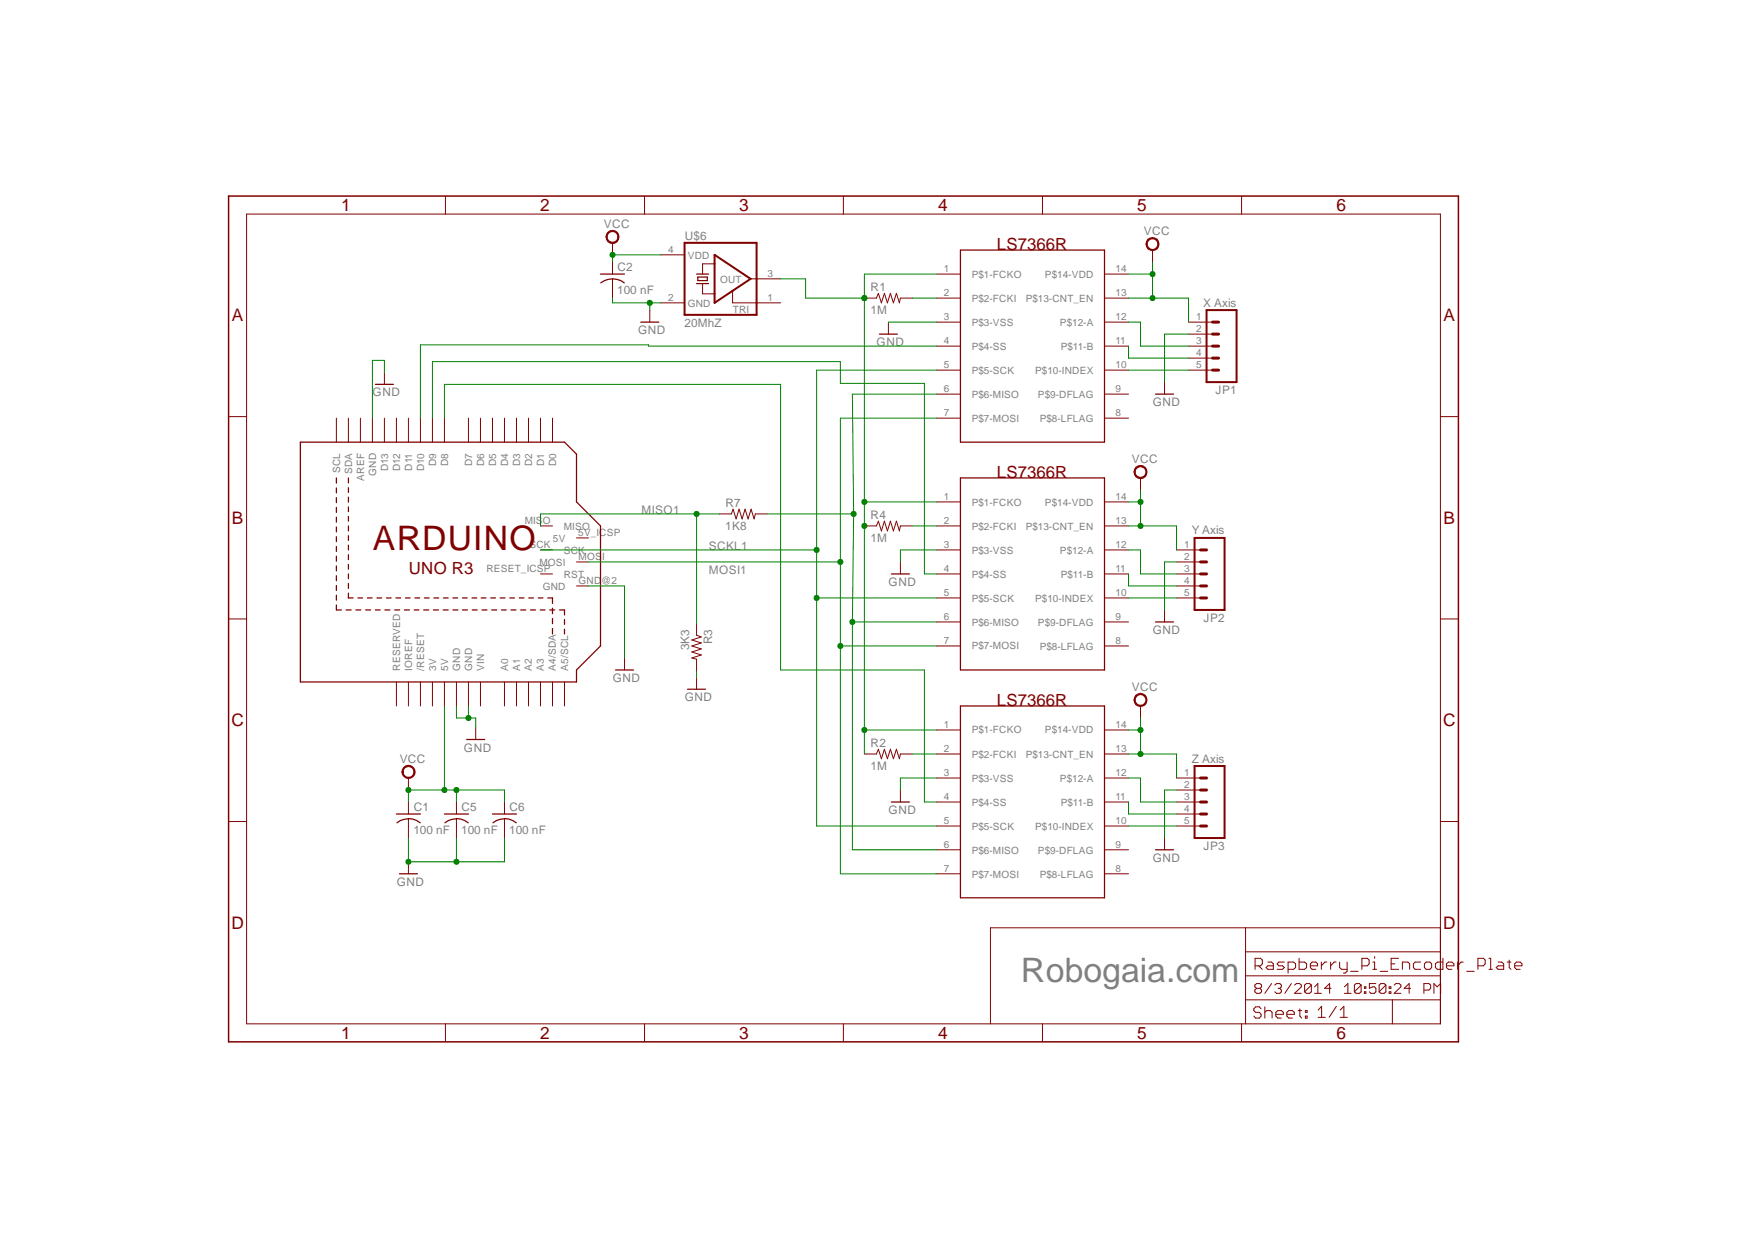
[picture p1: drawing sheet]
<svg xmlns="http://www.w3.org/2000/svg" width="297mm" height="210mm" viewBox="0 0 297 210" stroke-linecap="round" stroke-linejoin="round" font-family="sans-serif">
<g fill="none" stroke="#800000" stroke-width=".17">
<path d="M110 52.5v2M111.8 51.3h4.1M111.8 43.1h4.1M118.9 48v1.7h2M120.9 44.7h-2v1.7M124 49.2v2.1h8.1M127 47.2h5.1M150.4 54.5v2.1M158.5 46.4h4.1M158.5 50.5h4.1M158.5 54.5h4.1M158.5 58.6h4.1"/>
<path d="M186.9 46.4h4.1M186.9 50.5h4.1M186.9 54.5h4.1M186.9 58.6h4.1M201.2 54.5h4M201.2 58.6h4M201.2 56.6h4M158.5 62.7h4.1M158.5 66.7h4.1M158.5 70.8h4.1M186.9 62.7h4.1M186.9 66.7h4.1"/>
<path d="M186.9 70.8h4.1M201.2 62.7h4M201.2 60.6h4M152.4 95.1v2.1M158.5 85h4.1M158.5 89h4.1M158.5 93.1h4.1M158.5 97.2h4.1M186.9 85h4.1M186.9 89h4.1M186.9 93.1h4.1M186.9 97.2h4.1"/>
<path d="M199.1 93.1h4.1M199.1 97.2h4.1M199.1 95.1h4.1M199.1 99.2h4.1M158.5 101.2h4.1M158.5 105.3h4.1M158.5 109.3h4.1M186.9 101.2h4.1M186.9 105.3h4.1M186.9 109.3h4.1M199.1 101.2h4.1"/>
</g>
<path d="M108.5 54.5h3M117.9 48h2M117.9 46.4h2M118.1 46.9h1.6v.6h-1.6zM148.8 56.6h3.1M162.6 42.3h24.3v32.5h-24.3zM150.9 97.2h3M162.6 80.9h24.3v32.5h-24.3z" fill="none" stroke="#800000" stroke-width=".21"/>
<path d="M115.9 41.1h12.2v12.2h-12.2zM120.9 43.1l6.1 4.1-6.1 4.1zM204.2 52.5h5.1v12.2h-5.1zM202.2 91.1h5.1v12.2h-5.1z" fill="none" stroke="#800000" stroke-width=".34"/>
<path d="M205.2 58.6h1M205.2 56.6h1M205.2 54.5h1M205.2 62.7h1M205.2 60.6h1M203.2 97.2h1M203.2 95.1h1M203.2 93.1h1M203.2 99.2h1M203.2 101.2h1" fill="none" stroke="#800000" stroke-width=".51"/>
<path d="M194.3 40.5a1.11 1.11 0 0 1 1.7 .2 1.11 1.11 0 0 1-.6 1.6 1.11 1.11 0 0 1-1.4-1h.1a.91 .91 0 0 1 1.3-.9 .91 .91 0 0 1 .3 1.5 .91 .91 0 0 1-1.5-.2l-.1-.4h-.1z" fill-rule="evenodd" fill="#800000"/>
<path d="M194.3 40.5a1.11 1.11 0 0 1 1.7 .2 1.11 1.11 0 0 1-.6 1.6 1.11 1.11 0 0 1-1.4-1h.1a.91 .91 0 0 1 1.3-.9 .91 .91 0 0 1 .3 1.5 .91 .91 0 0 1-1.5-.2l-.1-.4h-.1zM195.1 42.3v2.1" fill="none" stroke="#800000" stroke-width=".17"/>
<path d="M192.2 79.1a1.11 1.11 0 0 1 1.8 .2 1.11 1.11 0 0 1-.6 1.6 1.11 1.11 0 0 1-1.5-1h.2a.92 .92 0 0 1 1.3-.9 .92 .92 0 0 1 .3 1.5 .92 .92 0 0 1-1.5-.2l-.1-.4h-.2z" fill-rule="evenodd" fill="#800000"/>
<g fill="none" stroke="#800000" stroke-width=".17">
<path d="M41.7 36.2h202.1v137.1h-202.1zM75.4 33.2v3M109.1 33.2v3M142.7 33.2v3M176.4 33.2v3M210.1 33.2v3M146.3 50.5h2l.4-.8 .5 1.6 .5-1.6 .5 1.6 .5-1.6 .5 1.6 .5-1.6 .5 1.6 .2-.8h2M38.7 70.5h3M192.2 79.1a1.11 1.11 0 0 1 1.8 .2 1.11 1.11 0 0 1-.6 1.6 1.11 1.11 0 0 1-1.5-1h.2a.92 .92 0 0 1 1.3-.9 .92 .92 0 0 1 .3 1.5 .92 .92 0 0 1-1.5-.2l-.1-.4h-.2zM197.1 64.7v2M243.8 70.5h3M146.3 89h2l.4-.8 .5 1.7 .5-1.7 .5 1.7 .5-1.7 .5 1.7 .5-1.7 .5 1.7 .2-.9h2"/>
<path d="M193 80.9v2M38.7 104.8h3M197.1 103.3v2M243.8 104.8h3M38.7 139.1h3M243.8 139.1h3M210.8 157.1v16.2M243.8 157.1h-76.2v16.2M75.4 173.3v3.1M109.1 173.3v3.1M142.7 173.3v3.1M176.4 173.3v3.1"/>
<path d="M210.1 173.3v3.1M210.8 169.2h33M210.8 165.2h33M210.8 161.1h33M212.4 163.5h1l.3-.3v-.7l-.3-.3h-1v1.9M212.7 167.3l-.3-.3v-.2l.3-.3h.5l.3 .3v.2l-.3 .3M212.7 167.3l-.3 .3v.3l.3 .2h.5l.3-.2v-.3l-.3-.3M212.7 167.3h.5M213 163.5l.7 .6M213.4 170.8l-.3-.4h-.6l-.3 .4v.3l.3 .3h.6l.3 .3v.3l-.3 .3h-.6l-.3-.3M214.1 170.4v1.9M214.1 171.4l.3-.3h.6l.3 .3v.9"/>
<path d="M214.6 162.9h.6l.3 .3v.9h-.9l-.3-.3 .3-.3h.9M215.2 166.5l-1.1 1.6M215.8 166.8l.3-.3h.5l.3 .3v.2l-.3 .3M215.9 171.7h1.3v-.3l-.3-.3h-.6l-.4 .3v.6l.4 .3h.6M216.3 167.3h.3M216.6 167.3l.3 .3v.3l-.3 .2h-.5l-.3-.2M217.4 162.9h-1l-.2 .3 .2 .3h.7l.3 .3-.3 .3h-.9M217.8 171.7h1.3v-.3l-.4-.3h-.6l-.3 .3v.6l.3 .3h.6M218 164.1h.9l.4-.3v-.6l-.4-.3h-.9v1.8M218.6 166.5l-1.1 1.6M219.1 166.8l.3-.3h.6l.3 .3v.2l-1.2 1.1h1.2M219.7 171.1h.6"/>
<path d="M219.9 162.2v1.9h.9l.3-.3v-.6l-.3-.3h-.9M220 170.8v1.2l.3 .3M220.9 171.1h.3v.3h-.3zM220.9 172h.3v.3h-.3zM221.8 163.5h1.2v-.3l-.3-.3h-.6l-.3 .3v.6l.3 .3h.6M222 166.8l-.3-.3h-.6l-.3 .3v1.1M222 166.8v1.1l-.3 .2h-.6l-.3-.2M222 166.8l-1.2 1.1M222.5 168.1h1.1M222.5 167l.6-.5v1.6M223.1 171l.6-.7v1.9M223.1 172.2h1.2"/>
<path d="M223.6 162.9v1.2M224.6 162.9h-.4l-.6 .6M225.2 162.9v1.2M225.3 167.3h-1.1l.8-.8v1.6M226.1 162.9h-.3l-.6 .6M226.2 170.3l-1.2 1.9M226.7 162.9v.9l.4 .3h.9M226.8 172.2h1.2M226.8 171l.7-.7v1.9M227.5 168.1h1.2M227.5 167l.6-.5v1.6M228 162.9v1.5l-.3 .3h-.3"/>
<path d="M228.6 164.4h1.3M230.4 166.8l-.3-.3h-.6l-.3 .3v1.1M230.4 166.8v1.1l-.3 .2h-.6l-.3-.2M230.4 166.8l-1.2 1.1M230.5 163.5h.9l.3-.3v-.7l-.3-.3h-.9v1.9M230.9 167.9h.3v.2h-.3zM230.9 167h.3v.3h-.3zM232.4 162.9h.3v1.2M232.4 164.1h.6M232.7 161.9v.3M232.9 166.5h-1.1v.8l.5-.3h.3l.3 .3v.6l-.3 .2h-.6l-.2-.2M233.6 164.4h1.3"/>
<path d="M234.6 166.8l-.3-.3h-.6l-.3 .3v1.1M234.6 166.8v1.1l-.3 .2h-.6l-.3-.2M234.6 166.8l-1.2 1.1M235.1 167.9h.3v.2h-.3zM235.1 167h.3v.3h-.3zM235.5 163.2h.6M235.7 169.2v4.1M236 166.8l.3-.3h.5l.3 .3v.2l-1.1 1.1h1.1M236.7 162.2h-1.2v1.9h1.2M237.4 164.1v-1.2h.9l.3 .3v.9M238.8 167.3h-1.1l.8-.8v1.6M240.4 162.9h-.9l-.3 .3v.6l.3 .3h.9"/>
<path d="M241 167.6h.8l.3-.3v-.5l-.3-.3h-.8v1.6M241.1 163.2l.3-.3h.6l.3 .3v.6l-.3 .3h-.6l-.3-.3zM242.7 168.1v-1.6l.5 .5 .6-.5v1.6M244.2 162.2v1.9h-.9l-.4-.3v-.6l.4-.3h.9M244.8 163.5h1.3v-.3l-.4-.3h-.6l-.3 .3v.6l.3 .3h.6M246.7 162.9v1.2M247.6 162.9h-.3l-.6 .6M248.2 164.4h1.3M250.1 163.5h1l.3-.3v-.7l-.3-.3h-1v1.9M252 162.2h.3v1.9M252 164.1h.6M253.6 162.9h.6l.3 .3v.9h-.9l-.4-.3 .4-.3h.9"/>
<path d="M255.1 162.9h.6M255.4 162.5v1.3l.3 .3M256.4 163.5h1.2v-.3l-.3-.3h-.6l-.3 .3v.6l.3 .3h.6"/>
</g>
<path d="M195.6 66.7h3M195.6 105.3h3" fill="none" stroke="#800000" stroke-width=".21"/>
<path d="M38.7 33.2h208.1v143.2h-208.1z" fill="none" stroke="#800000" stroke-width=".25"/>
<path d="M68.4 129.9a1.12 1.12 0 0 1 1.7 .2 1.12 1.12 0 0 1-.7 1.7 1.12 1.12 0 0 1-1.4-1.1h.2a.91 .91 0 0 1 1.2-.9 .91 .91 0 0 1 .5 1.4 .91 .91 0 0 1-1.4 .1l-.2-.3-.1-.3h-.2l.1-.4z" fill-rule="evenodd" fill="#800000"/>
<g fill="none" stroke="#800000" stroke-width=".17">
<path d="M56.9 70.8v4M59 70.8v4M61 70.8v4M63 70.8v4M65.1 70.8v4M67.1 70.8v4M69.1 70.8v4M71.2 70.8v4M73.2 70.8v4M75.2 70.8v4M79.3 70.8v4M81.3 70.8v4"/>
<path d="M83.4 70.8v4M85.4 70.8v4M87.4 70.8v4M89.4 70.8v4M91.5 70.8v4M93.5 70.8v4M91.5 89h2M91.5 93.1h2M91.5 97.2h2M97.6 91.1h2M97.6 95.1h2M97.6 99.2h2"/>
<path d="M67.1 115.4v4.1M69.1 115.4v4.1M71.2 115.4v4.1M73.2 115.4v4.1M75.2 115.4v4.1M77.3 115.4v4.1M79.3 115.4v4.1M81.3 115.4v4.1M85.4 115.4v4.1M87.4 115.4v4.1M89.4 115.4v4.1M91.5 115.4v4.1"/>
<path d="M93.5 115.4v4.1M95.5 115.4v4.1M105.7 111.4v2M68.4 129.9a1.12 1.12 0 0 1 1.7 .2 1.12 1.12 0 0 1-.7 1.7 1.12 1.12 0 0 1-1.4-1.1h.2a.91 .91 0 0 1 1.2-.9 .91 .91 0 0 1 .5 1.4 .91 .91 0 0 1-1.4 .1l-.2-.3-.1-.3h-.2l.1-.4zM69.1 131.7v2M152.4 133.7v2.1M158.5 123.6h4.1M158.5 127.6h4.1M158.5 131.7h4.1M158.5 135.8h4.1M158.5 139.8h4.1M186.9 123.6h4.1"/>
<path d="M186.9 127.6h4.1M186.9 131.7h4.1M186.9 135.8h4.1M186.9 139.8h4.1M199.1 131.7h4.1M199.1 135.8h4.1M199.1 139.8h4.1M199.1 133.7h4.1M199.1 137.8h4.1M69.1 145.9v2M158.5 143.8h4.1M158.5 147.9h4.1"/>
<path d="M186.9 143.8h4.1M186.9 147.9h4.1"/>
</g>
<g fill="none" stroke="#800000" stroke-width=".21">
<path d="M50.8 74.8h44.7l2.1 2.1v8.1l4 4v20.3l-4 4.1v2h-46.8zM56.9 80.9v.9M56.9 82.6v.8M56.9 84.2v.9M56.9 85.9v.8M56.9 87.5v.9M56.9 89.2v.8M56.9 90.8v.9M56.9 92.5v.8M56.9 94.1v.9M56.9 95.8v.8M56.9 97.5v.8"/>
<path d="M56.9 99.1v.8M59 80.9v.8M59 82.5v.9M59 84.2v.8M59 85.8v.8M59 87.4v.8M59 89v.9M59 90.7v.8M59 92.3v.8M59 93.9v.8M59 95.5v.9M59 97.2v.8"/>
<path d="M59 98.8v.8M56.9 100.8v.8M56.9 102.4v.9h.9M58.6 103.3h.8M59 100.4v.8h.8M60.2 103.3h.9M60.6 101.2h.8M61.9 103.3h.8M62.2 101.2h.8M63.5 103.3h.8M63.8 101.2h.8M65.1 103.3h.9"/>
<path d="M65.4 101.2h.8M66.8 103.3h.8M67 101.2h.8M68.4 103.3h.9M68.6 101.2h.8M70.1 103.3h.8M70.2 101.2h.8M71.7 103.3h.9M71.8 101.2h.8M73.4 103.3h.8M73.4 101.2h.8M75 103.3h.9"/>
<path d="M75.1 101.2h.8M76.7 103.3h.8M76.7 101.2h.8M78.3 103.3h.8M78.3 101.2h.8M79.9 101.2h.8M79.9 103.3h.9M81.4 101.2h.9M81.6 103.3h.8M83.1 101.2h.8M83.2 103.3h.9M84.7 101.2h.8"/>
<path d="M84.9 103.3h.8M86.3 101.2h.8M86.5 103.3h.8M87.9 101.2h.8M88.1 103.3h.9M89.5 101.2h.8M89.8 103.3h.8M91.1 101.2h.8M91.4 103.3h.8M92.7 101.2h.8v1M93 103.3h.9M93.5 103v.9"/>
<path d="M93.5 104.7v.9M93.5 106.4v.9M94.7 103.3h.8v.8M95.5 104.9v.8M95.5 106.5v.8M104.2 113.4h3M162.6 119.5h24.3v32.5h-24.3zM150.9 135.8h3M67.6 147.9h3.1"/>
</g>
<path d="M202.2 129.7h5.1v12.2h-5.1z" fill="none" stroke="#800000" stroke-width=".34"/>
<path d="M203.2 135.8h1M203.2 133.7h1M203.2 131.7h1M203.2 139.8h1M203.2 137.8h1" fill="none" stroke="#800000" stroke-width=".51"/>
<path d="M192.2 117.7a1.11 1.11 0 0 1 1.8 .2 1.11 1.11 0 0 1-.6 1.6 1.11 1.11 0 0 1-1.5-1h.2a.91 .91 0 0 1 1.2-.9 .91 .91 0 0 1 .4 1.5 .91 .91 0 0 1-1.5-.3l-.1-.3h-.2z" fill-rule="evenodd" fill="#800000"/>
<g fill="none" stroke="#800000" stroke-width=".17">
<path d="M103.7 44.4v2M103.7 47.2v3.3M65.1 63v2.1M121.7 87h2.1l.3-.8 .5 1.6 .5-1.6 .5 1.6 .5-1.6 .5 1.6 .5-1.6 .5 1.6 .2-.8h2.1M117.9 105.5v2l.8 .3-1.6 .5 1.6 .5-1.6 .5 1.6 .6-1.6 .5 1.6 .5-1.6 .5 .8 .2v2M117.9 114.6v2.1M192.2 117.7a1.11 1.11 0 0 1 1.8 .2 1.11 1.11 0 0 1-.6 1.6 1.11 1.11 0 0 1-1.5-1h.2a.91 .91 0 0 1 1.2-.9 .91 .91 0 0 1 .4 1.5 .91 .91 0 0 1-1.5-.3l-.1-.3h-.2zM193 119.5v2M69.1 135.8v2M69.1 138.6v3.3M77.3 135.8v2M77.3 138.6v3.3"/>
<path d="M80.5 123.1v2.1M85.4 135.8v2M85.4 138.6v3.3M146.3 127.6h2l.4-.8 .5 1.6 .5-1.6 .5 1.6 .5-1.6 .5 1.6 .5-1.6 .5 1.6 .2-.8h2M197.1 141.9v1.9"/>
</g>
<g fill="none" stroke="#800000" stroke-width=".21">
<path d="M101.6 46.4h4.1M101.7 47.9a3.3 3.3 0 0 1 4 0M63.5 65.1h3.1M116.4 116.7h3M67.1 137.8h4.1M69.1 138.6h.7l1.3 .7M69.1 138.6l-1.3 .3-.6 .4M75.2 137.8h4.1M77.3 138.6h.7l1.2 .7M77.3 138.6l-1.4 .3-.6 .4M79 125.2h3M83.4 137.8h4"/>
<path d="M85.4 138.6h.7l1.3 .7M85.4 138.6l-1.4 .3-.6 .4M195.6 143.8h3"/>
</g>
<path d="M102.9 39.3a1.1 1.1 0 0 1 1.7 .2 1.1 1.1 0 0 1-.6 1.6 1.1 1.1 0 0 1-1.4-1h.1a.92 .92 0 0 1 1.3-.9 .92 .92 0 0 1 .3 1.5 .92 .92 0 0 1-1.5-.2l-.1-.4h-.1z" fill-rule="evenodd" fill="#800000"/>
<path d="M102.9 39.3a1.1 1.1 0 0 1 1.7 .2 1.1 1.1 0 0 1-.6 1.6 1.1 1.1 0 0 1-1.4-1h.1a.92 .92 0 0 1 1.3-.9 .92 .92 0 0 1 .3 1.5 .92 .92 0 0 1-1.5-.2l-.1-.4h-.1zM103.7 41.1v2" fill="none" stroke="#800000" stroke-width=".17"/>
<path d="M103.7 50.5v.8h8.1M110 51.3v1.2" fill="none" stroke="#008000" stroke-width=".17"/>
<circle cx="110" cy="51.3" r=".43" fill="#008000"/>
<g fill="none" stroke="#008000" stroke-width=".17">
<path d="M150.4 54.5h8.1M201.2 56.6h-4.1v8.1M158.5 93.1h-6.1v2M199.1 95.1h-2v8.2M69.1 141.9v4"/>
<circle cx="110" cy="51.3" r=".43"/>
</g>
<circle cx="69.1" cy="145.9" r=".43" fill="#008000"/>
<g fill="none" stroke="#008000" stroke-width=".17">
<path d="M77.3 141.9v4M85.4 141.9v4h-16.3"/>
<circle cx="69.1" cy="145.9" r=".43"/>
</g>
<circle cx="77.2" cy="145.9" r=".43" fill="#008000"/>
<g fill="none" stroke="#008000" stroke-width=".17">
<path d="M99.6 99.2h6.1v12.2M77.3 119.5v2h3.2v1.6M79.3 119.5v2M117.9 113.6v1M158.5 131.7h-6.1v2M199.1 133.7h-2v8.2"/>
<circle cx="77.2" cy="145.9" r=".43"/>
</g>
<circle cx="79.3" cy="121.5" r=".43" fill="#008000"/>
<g fill="none" stroke="#008000" stroke-width=".17">
<path d="M191 46.4h4.1M195.1 44.4v6.1h-4.1M65.1 63v-2h-2.1v9.8"/>
<circle cx="79.3" cy="121.5" r=".43"/>
</g>
<circle cx="195.1" cy="46.4" r=".43" fill="#008000"/>
<g fill="none" stroke="#008000" stroke-width=".17">
<path d="M195.1 50.5h6.1v4"/>
<circle cx="195.1" cy="46.4" r=".43"/>
</g>
<circle cx="195.1" cy="50.5" r=".43" fill="#008000"/>
<g fill="none" stroke="#008000" stroke-width=".17">
<path d="M191 85h2M193 82.9v6.1h-2"/>
<circle cx="195.1" cy="50.5" r=".43"/>
</g>
<circle cx="193" cy="85" r=".43" fill="#008000"/>
<g fill="none" stroke="#008000" stroke-width=".17">
<path d="M193 89h6.1v4.1"/>
<circle cx="193" cy="85" r=".43"/>
</g>
<circle cx="193" cy="89" r=".43" fill="#008000"/>
<g fill="none" stroke="#008000" stroke-width=".17">
<path d="M69.1 133.7v2.1"/>
<circle cx="193" cy="89" r=".43"/>
</g>
<circle cx="69.1" cy="133.7" r=".43" fill="#008000"/>
<g fill="none" stroke="#008000" stroke-width=".17">
<path d="M69.1 133.7h16.3v2.1M77.3 133.7v2.1"/>
<circle cx="69.1" cy="133.7" r=".43"/>
</g>
<circle cx="77.2" cy="133.7" r=".43" fill="#008000"/>
<g fill="none" stroke="#008000" stroke-width=".17">
<path d="M75.2 119.5v14.2"/>
<circle cx="77.2" cy="133.7" r=".43"/>
</g>
<circle cx="75.2" cy="133.7" r=".43" fill="#008000"/>
<g fill="none" stroke="#008000" stroke-width=".17">
<path d="M191 123.6h2M193 121.5v6.1h-2"/>
<circle cx="75.2" cy="133.7" r=".43"/>
</g>
<circle cx="193" cy="123.6" r=".43" fill="#008000"/>
<g fill="none" stroke="#008000" stroke-width=".17">
<path d="M193 127.6h6.1v4.1"/>
<circle cx="193" cy="123.6" r=".43"/>
</g>
<circle cx="193" cy="127.6" r=".43" fill="#008000"/>
<g fill="none" stroke="#008000" stroke-width=".17">
<path d="M111.8 43.1h-8.1v1.3"/>
<circle cx="193" cy="127.6" r=".43"/>
</g>
<circle cx="103.7" cy="43.1" r=".43" fill="#008000"/>
<g fill="none" stroke="#008000" stroke-width=".17">
<path d="M154.4 50.5h4.1M158.5 58.6h-48.7v-.2h-38.6v12.4M191 54.5h2v4.1h8.2M191 58.6v2h10.2M73.2 70.8v-9.6h69v3.7h14.3v32.3h2M191 62.7h10.2M146.3 89v38.6M154.4 89h4.1M191 93.1h2v4.1h6.1M191 97.2v2h8.1M191 101.2h8.1M146.3 123.6h12.2"/>
<path d="M154.4 127.6h4.1"/>
<circle cx="103.7" cy="43.1" r=".43"/>
</g>
<circle cx="146.3" cy="123.6" r=".43" fill="#008000"/>
<g fill="none" stroke="#008000" stroke-width=".17">
<path d="M158.5 46.4h-12.2v4.1"/>
<circle cx="146.3" cy="123.6" r=".43"/>
</g>
<circle cx="146.3" cy="50.5" r=".43" fill="#008000"/>
<g fill="none" stroke="#008000" stroke-width=".17">
<path d="M132.1 47.2h4.3v3.3h9.9v38.5"/>
<circle cx="146.3" cy="50.5" r=".43"/>
</g>
<circle cx="146.3" cy="50.5" r=".43" fill="#008000"/>
<g fill="none" stroke="#008000" stroke-width=".17">
<path d="M146.3 85h12.2"/>
<circle cx="146.3" cy="50.5" r=".43"/>
</g>
<circle cx="146.3" cy="85" r=".43" fill="#008000"/>
<circle cx="146.3" cy="85" r=".43" fill="none" stroke="#008000" stroke-width=".17"/>
<circle cx="146.3" cy="89" r=".43" fill="#008000"/>
<g fill="none" stroke="#008000" stroke-width=".17">
<path d="M158.5 62.7h-20.3v30.4M138.2 101.2v38.6h20.3M191 139.8h8.1M191 135.8v2h8.1M191 131.7h2v4.1h6.1"/>
<circle cx="146.3" cy="89" r=".43"/>
</g>
<circle cx="138.2" cy="93.1" r=".43" fill="#008000"/>
<g fill="none" stroke="#008000" stroke-width=".17">
<path d="M138.2 93.1v8.1h20.3"/>
<circle cx="138.2" cy="93.1" r=".43"/>
</g>
<circle cx="138.2" cy="101.2" r=".43" fill="#008000"/>
<g fill="none" stroke="#008000" stroke-width=".17">
<path d="M158.5 70.8h-16.3v24.3M91.5 93.1h46.7M142.2 109.3v38.6h16.3"/>
<circle cx="138.2" cy="101.2" r=".43"/>
</g>
<circle cx="142.2" cy="95.1" r=".43" fill="#008000"/>
<g fill="none" stroke="#008000" stroke-width=".17">
<path d="M99.6 95.1h42.6v14.2h16.3"/>
<circle cx="142.2" cy="95.1" r=".43"/>
</g>
<circle cx="142.2" cy="109.3" r=".43" fill="#008000"/>
<g fill="none" stroke="#008000" stroke-width=".17">
<path d="M158.5 66.7h-14.2l.2 20.3M144.3 105.3v38.5h14.2"/>
<circle cx="142.2" cy="109.3" r=".43"/>
</g>
<circle cx="144.5" cy="87" r=".43" fill="#008000"/>
<g fill="none" stroke="#008000" stroke-width=".17">
<path d="M129.9 87h14.6l-.2 18.3h14.2"/>
<circle cx="144.5" cy="87" r=".43"/>
</g>
<circle cx="144.3" cy="105.3" r=".43" fill="#008000"/>
<g fill="none" stroke="#008000" stroke-width=".17">
<path d="M75.2 70.8v-5.7h56.9v48.3h24.4v22.4h2M117.9 87v18.5M121.7 87h-30.2v2"/>
<circle cx="144.3" cy="105.3" r=".43"/>
</g>
<circle cx="117.9" cy="87" r=".43" fill="#008000"/>
<circle cx="117.9" cy="87" r=".43" fill="none" stroke="#008000" stroke-width=".17"/>
<text font-size="5.7" fill="#800000" x="63.1" y="93.1">ARDUINO</text>
<text font-size="5.7" fill="#808080" x="172.8" y="166.2">Robogaia.com</text>
<g font-size="2.9" fill="#800000">
<text x="57.7" y="35.7">1</text>
<text x="91.4" y="35.7">2</text>
<text x="125.1" y="35.7">3</text>
<text x="158.8" y="35.7">4</text>
<text x="192.5" y="35.7">5</text>
<text x="226.2" y="35.7">6</text>
<text x="39.2" y="54.4">A</text>
<text x="244.3" y="54.4">A</text>
<text x="39.2" y="88.6">B</text>
<text x="244.3" y="88.6">B</text>
<text x="39.2" y="122.9">C</text>
<text x="244.3" y="122.9">C</text>
<text x="39.2" y="157.2">D</text>
<text x="244.3" y="157.2">D</text>
<text x="57.7" y="175.9">1</text>
<text x="91.4" y="175.9">2</text>
<text x="125.1" y="175.9">3</text>
<text x="158.8" y="175.9">4</text>
<text x="192.5" y="175.9">5</text>
<text x="226.2" y="175.9">6</text>
</g>
<g font-size="2.8" fill="#800000">
<text x="168.7" y="42.3">LS7366R</text>
<text x="168.7" y="80.9">LS7366R</text>
<text x="69.2" y="97.2">UNO R3</text>
<text x="168.7" y="119.5">LS7366R</text>
</g>
<g font-size="2" fill="#808080">
<text x="102.2" y="38.6">VCC</text>
<text x="115.9" y="40.6">U$6</text>
<text x="193.6" y="39.8">VCC</text>
<text x="104.5" y="45.9">C2</text>
<text x="104.5" y="49.7">100 nF</text>
<text x="147.3" y="53.1">1M</text>
<text x="147.4" y="49.3">R1</text>
<text x="203.7" y="51.9">X Axis</text>
<text x="108" y="56.6">GND</text>
<text x="115.9" y="55.3">20MhZ</text>
<text x="148.4" y="58.6">GND</text>
<text x="63.1" y="67.1">GND</text>
<text x="195.1" y="68.7">GND</text>
<text x="205.7" y="66.7">JP1</text>
<text x="191.6" y="78.4">VCC</text>
<text x="108.6" y="87">MISO1</text>
<text x="122.8" y="89.7">1K8</text>
<text x="122.8" y="85.8">R7</text>
<text x="147.4" y="87.8">R4</text>
<text x="120" y="93.1">SCKL1</text>
<text x="147.3" y="91.7">1M</text>
<text x="201.7" y="90.5">Y Axis</text>
<text x="120" y="97.2">MOSI1</text>
<text x="150.4" y="99.2">GND</text>
<text x="195.1" y="107.3">GND</text>
<text x="203.7" y="105.3">JP2</text>
<text x="116.7" y="110.1" transform="rotate(-90 116.7 110.1)">3K3</text>
<text x="120.5" y="109.1" transform="rotate(-90 120.5 109.1)">R3</text>
<text x="103.7" y="115.4">GND</text>
<text x="115.9" y="118.7">GND</text>
<text x="191.6" y="117">VCC</text>
<text x="67.6" y="129.2">VCC</text>
<text x="78.5" y="127.2">GND</text>
<text x="147.3" y="130.3">1M</text>
<text x="147.4" y="126.4">R2</text>
<text x="201.7" y="129.1">Z Axis</text>
<text x="70" y="137.3">C1</text>
<text x="78.1" y="137.3">C5</text>
<text x="86.2" y="137.3">C6</text>
<text x="150.4" y="137.8">GND</text>
<text x="70" y="141.1">100 nF</text>
<text x="78.1" y="141.1">100 nF</text>
<text x="86.2" y="141.1">100 nF</text>
<text x="203.7" y="143.9">JP3</text>
<text x="67.1" y="149.9">GND</text>
<text x="195.1" y="145.9">GND</text>
</g>
<g font-size="1.7" fill="#808080">
<text x="113.1" y="42.9">4</text>
<text x="116.4" y="43.8">VDD</text>
<text x="121.9" y="47.8">OUT</text>
<text x="129.9" y="46.9">3</text>
<text x="159.8" y="46.1">1</text>
<text x="164.5" y="47">P$1-FCKO</text>
<text x="176.9" y="47">P$14-VDD</text>
<text x="188.8" y="46.1">14</text>
<text x="113.1" y="51">2</text>
<text x="116.4" y="51.9">GND</text>
<text x="124" y="52.9">TRI</text>
<text x="129.9" y="51">1</text>
<text x="159.8" y="50.2">2</text>
<text x="164.5" y="51.1">P$2-FCKI</text>
<text x="173.6" y="51.1">P$13-CNT_EN</text>
<text x="188.8" y="50.2">13</text>
<text x="159.8" y="54.2">3</text>
<text x="159.8" y="58.3">4</text>
<text x="164.5" y="55.1">P$3-VSS</text>
<text x="164.5" y="59.2">P$4-SS</text>
<text x="179.4" y="55.2">P$12-A</text>
<text x="179.5" y="59.2">P$11-B</text>
<text x="188.8" y="58.3">11</text>
<text x="188.8" y="54.2">12</text>
<text x="202.4" y="54.2">1</text>
<text x="202.4" y="56.3">2</text>
<text x="202.4" y="58.3">3</text>
<text x="159.8" y="62.4">5</text>
<text x="164.5" y="63.2">P$5-SCK</text>
<text x="175.2" y="63.2">P$10-INDEX</text>
<text x="188.8" y="62.4">10</text>
<text x="202.4" y="60.3">4</text>
<text x="202.4" y="62.4">5</text>
<text x="159.8" y="66.4">6</text>
<text x="159.8" y="70.5">7</text>
<text x="164.5" y="67.3">P$6-MISO</text>
<text x="164.5" y="71.4">P$7-MOSI</text>
<text x="175.7" y="67.3">P$9-DFLAG</text>
<text x="176" y="71.4">P$8-LFLAG</text>
<text x="188.8" y="70.5">8</text>
<text x="188.8" y="66.4">9</text>
<text x="57.6" y="80.1" transform="rotate(-90 57.6 80.1)">SCL</text>
<text x="59.6" y="80.3" transform="rotate(-90 59.6 80.3)">SDA</text>
<text x="61.6" y="81.4" transform="rotate(-90 61.6 81.4)">AREF</text>
<text x="63.7" y="80.6" transform="rotate(-90 63.7 80.6)">GND</text>
<text x="65.7" y="79.8" transform="rotate(-90 65.7 79.8)">D13</text>
<text x="67.7" y="79.8" transform="rotate(-90 67.7 79.8)">D12</text>
<text x="69.8" y="79.7" transform="rotate(-90 69.8 79.7)">D11</text>
<text x="71.8" y="79.8" transform="rotate(-90 71.8 79.8)">D10</text>
<text x="73.8" y="78.9" transform="rotate(-90 73.8 78.9)">D9</text>
<text x="75.9" y="78.9" transform="rotate(-90 75.9 78.9)">D8</text>
<text x="79.9" y="78.9" transform="rotate(-90 79.9 78.9)">D7</text>
<text x="82" y="78.9" transform="rotate(-90 82 78.9)">D6</text>
<text x="84" y="78.9" transform="rotate(-90 84 78.9)">D5</text>
<text x="86" y="78.9" transform="rotate(-90 86 78.9)">D4</text>
<text x="88.1" y="78.9" transform="rotate(-90 88.1 78.9)">D3</text>
<text x="90.1" y="78.9" transform="rotate(-90 90.1 78.9)">D2</text>
<text x="92.1" y="78.9" transform="rotate(-90 92.1 78.9)">D1</text>
<text x="94.1" y="78.9" transform="rotate(-90 94.1 78.9)">D0</text>
<text x="88.8" y="88.8">MISO</text>
<text x="95.4" y="89.7">MISO</text>
<text x="159.8" y="84.7">1</text>
<text x="159.8" y="88.8">2</text>
<text x="164.5" y="85.6">P$1-FCKO</text>
<text x="164.5" y="89.7">P$2-FCKI</text>
<text x="173.6" y="89.7">P$13-CNT_EN</text>
<text x="176.9" y="85.6">P$14-VDD</text>
<text x="188.8" y="88.8">13</text>
<text x="188.8" y="84.7">14</text>
<text x="89.6" y="92.8">SCK</text>
<text x="91.3" y="95.8">MOSI</text>
<text x="93.6" y="91.7">5V</text>
<text x="95.4" y="93.7">SCK</text>
<text x="97.9" y="90.8">5V_ICSP</text>
<text x="97.9" y="94.9">MOSI</text>
<text x="159.8" y="92.8">3</text>
<text x="164.5" y="93.7">P$3-VSS</text>
<text x="179.4" y="93.7">P$12-A</text>
<text x="188.8" y="92.8">12</text>
<text x="200.4" y="92.8">1</text>
<text x="200.4" y="94.9">2</text>
<text x="82.3" y="96.9">RESET_ICSP</text>
<text x="91.9" y="99.8">GND</text>
<text x="95.4" y="97.8">RST</text>
<text x="97.9" y="98.9">GND@2</text>
<text x="159.8" y="96.9">4</text>
<text x="159.8" y="100.9">5</text>
<text x="164.5" y="97.8">P$4-SS</text>
<text x="164.5" y="101.9">P$5-SCK</text>
<text x="175.2" y="101.9">P$10-INDEX</text>
<text x="179.5" y="97.8">P$11-B</text>
<text x="188.8" y="100.9">10</text>
<text x="188.8" y="96.9">11</text>
<text x="200.4" y="96.9">3</text>
<text x="200.4" y="98.9">4</text>
<text x="200.4" y="100.9">5</text>
<text x="159.8" y="105">6</text>
<text x="164.5" y="105.9">P$6-MISO</text>
<text x="175.7" y="105.9">P$9-DFLAG</text>
<text x="188.8" y="105">9</text>
<text x="67.7" y="113.5" transform="rotate(-90 67.7 113.5)">RESERVED</text>
<text x="69.8" y="113.5" transform="rotate(-90 69.8 113.5)">IOREF</text>
<text x="71.8" y="113.6" transform="rotate(-90 71.8 113.6)">/RESET</text>
<text x="73.8" y="113.6" transform="rotate(-90 73.8 113.6)">3V</text>
<text x="75.9" y="113.6" transform="rotate(-90 75.9 113.6)">5V</text>
<text x="77.9" y="113.5" transform="rotate(-90 77.9 113.5)">GND</text>
<text x="79.9" y="113.5" transform="rotate(-90 79.9 113.5)">GND</text>
<text x="82" y="113.5" transform="rotate(-90 82 113.5)">VIN</text>
<text x="86" y="113.5" transform="rotate(-90 86 113.5)">A0</text>
<text x="88.1" y="113.5" transform="rotate(-90 88.1 113.5)">A1</text>
<text x="90" y="113.5" transform="rotate(-90 90 113.5)">A2</text>
<text x="92.1" y="113.5" transform="rotate(-90 92.1 113.5)">A3</text>
<text x="94.1" y="113.5" transform="rotate(-90 94.1 113.5)">A4/SDA</text>
<text x="96.1" y="113.5" transform="rotate(-90 96.1 113.5)">A5/SCL</text>
<text x="159.8" y="109.1">7</text>
<text x="164.5" y="109.9">P$7-MOSI</text>
<text x="176" y="110">P$8-LFLAG</text>
<text x="188.8" y="109.1">8</text>
<text x="159.8" y="123.3">1</text>
<text x="164.5" y="124.2">P$1-FCKO</text>
<text x="176.9" y="124.2">P$14-VDD</text>
<text x="188.8" y="123.3">14</text>
<text x="159.8" y="127.3">2</text>
<text x="159.8" y="131.4">3</text>
<text x="164.5" y="128.2">P$2-FCKI</text>
<text x="173.6" y="128.2">P$13-CNT_EN</text>
<text x="188.8" y="131.4">12</text>
<text x="188.8" y="127.3">13</text>
<text x="200.4" y="131.4">1</text>
<text x="159.8" y="135.5">4</text>
<text x="164.5" y="132.3">P$3-VSS</text>
<text x="164.5" y="136.4">P$4-SS</text>
<text x="179.4" y="132.3">P$12-A</text>
<text x="179.5" y="136.4">P$11-B</text>
<text x="188.8" y="135.5">11</text>
<text x="200.4" y="133.4">2</text>
<text x="200.4" y="135.5">3</text>
<text x="200.4" y="137.5">4</text>
<text x="159.8" y="139.5">5</text>
<text x="159.8" y="143.6">6</text>
<text x="164.5" y="140.4">P$5-SCK</text>
<text x="175.2" y="140.4">P$10-INDEX</text>
<text x="188.8" y="143.6">9</text>
<text x="188.8" y="139.5">10</text>
<text x="200.4" y="139.5">5</text>
<text x="159.8" y="147.7">7</text>
<text x="164.5" y="144.5">P$6-MISO</text>
<text x="164.5" y="148.5">P$7-MOSI</text>
<text x="175.7" y="144.5">P$9-DFLAG</text>
<text x="176" y="148.5">P$8-LFLAG</text>
<text x="188.8" y="147.7">8</text>
</g>
</svg>
